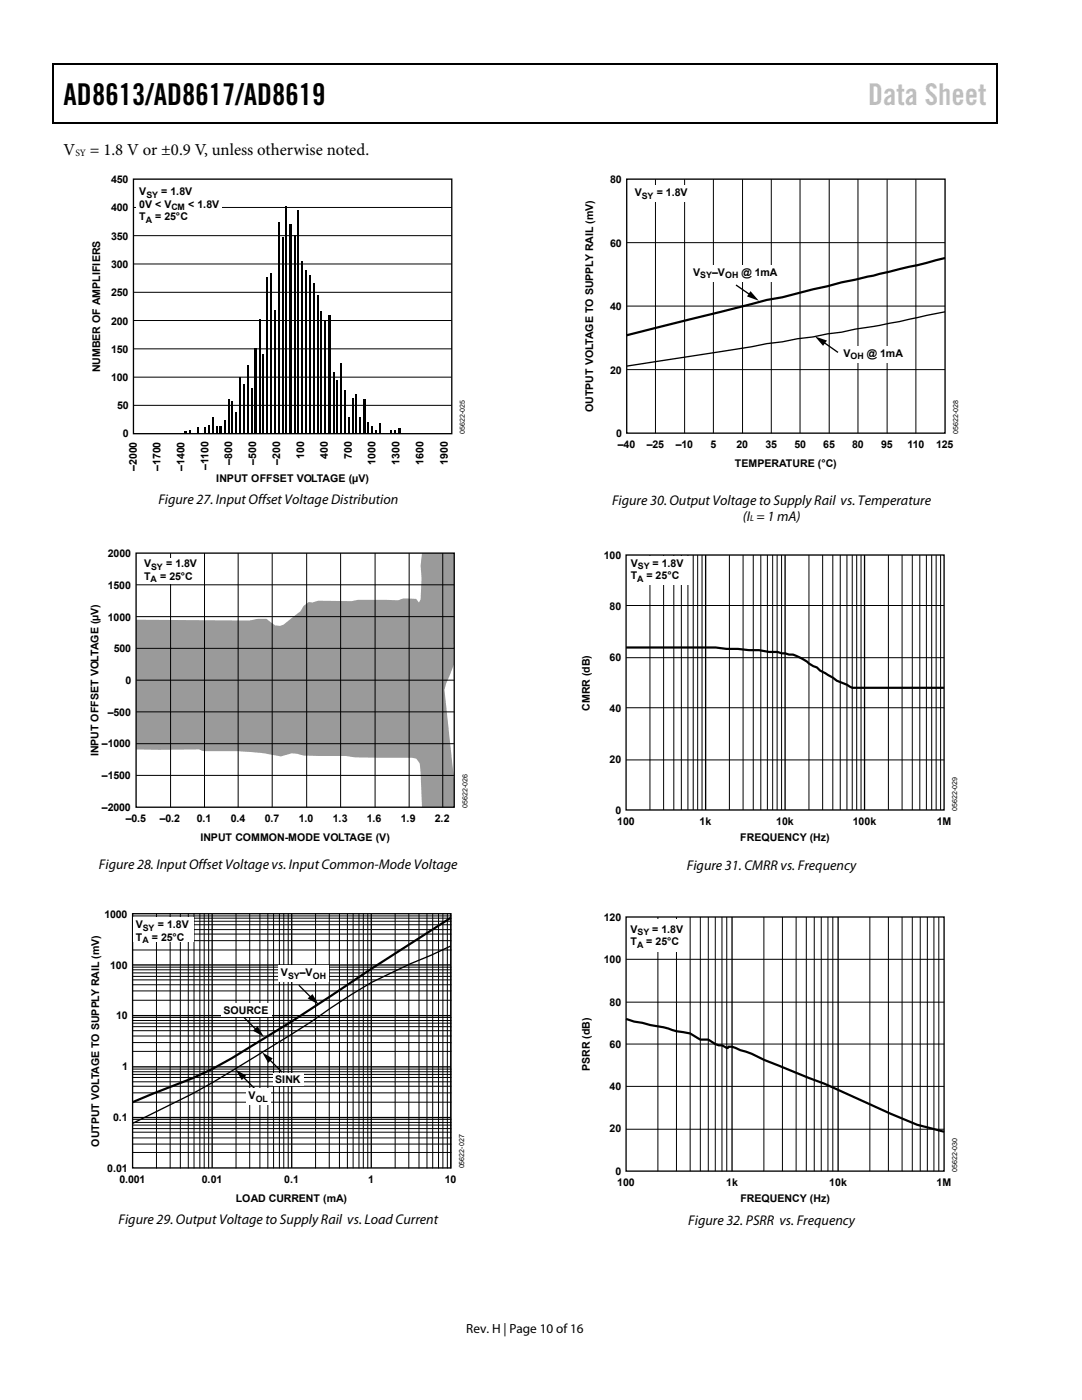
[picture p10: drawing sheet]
<svg xmlns="http://www.w3.org/2000/svg" width="216mm" height="279mm" viewBox="0 0 216 279" stroke-linecap="round" stroke-linejoin="round" font-family="sans-serif">
<g fill="#000">
<path d="M10.5 12.7h.3v1h-.3zM198.8 12.7h.2v1h-.2zM198.8 12.7h.2v.3h-.2zM198.8 24.4h.2v.3h-.2zM36.9 86.1h.4v.5h-.4zM37.7 85.9h.3v.7h-.3zM39.2 85.2h.4v1.4h-.4zM40 86.4h.3v.2h-.3zM40.7 85.2h.4v1.4h-.4zM41.6 84.8h.3v1.8h-.3zM43 85h.4v1.6h-.4zM43.8 85h.5v1.6h-.5z"/>
<path d="M74.1 85h.3v1.6h-.3zM74.9 85.9h.3v.7h-.3zM76.4 86.4h.3v.2h-.3zM77.2 86.4h.2v.2h-.2zM77.9 85.9h.3v.7h-.3zM78.7 85.9h.3v.7h-.3zM79.5 85.4h.4v1.2h-.4z"/>
</g>
<path d="M10.5 12.8h188.3M10.7 13.7v11M198.9 13.7v11M10.5 24.5h188.3M56.4 47.3v39.3M63.4 58.9v27.7M66.5 74.2v12.4M44.9 83.9v2.7" fill="none" stroke="#000" stroke-width=".25"/>
<path d="M26.6 35.8h63.5v50.8h-63.5z" fill="none" stroke="#000" stroke-width=".26"/>
<path d="M26.6 41.4h63.5M26.6 47h63.5M26.6 52.7h63.5M26.6 58.3h63.5M26.6 64h63.5M26.6 69.6h63.5M26.6 75.3h63.5M26.6 80.9h63.5" fill="none" stroke="#000" stroke-width=".2"/>
<path d="M54.1 54.4v32.2M61.1 53.8v32.8M49.4 72.9v13.7M70.3 79.4v7.2M42.5 83.2v3.4M47.1 82.3v4.3M73.5 84.3v2.3" fill="none" stroke="#000" stroke-width=".28"/>
<g fill="none" stroke="#000" stroke-width=".36">
<path d="M55.7 44.4v42.2M57.2 41.2v45.4M58.8 46.9v39.7M59.5 41.9v44.7M60.3 52.1v34.5M62.6 56.5v30.1M45.6 79.6v7M47.9 75.4v11.2M48.7 76.7v9.9M51.9 63.7v22.9M52.6 70.7v15.9M64.1 62.1v24.5"/>
<path d="M67.3 75.8v10.8M68.8 77.8v8.8M71.1 78.7v7.9M46.4 80v6.6M71.9 83.2v3.4M75.8 84.5v2.1"/>
</g>
<path d="M53.4 55.4v31.2M61.8 55v31.6M50.2 77.6v9M54.9 61.8v24.8M64.9 63.9v22.7M68.1 72.4v14.2M69.6 83.2v3.4" fill="none" stroke="#000" stroke-width=".34"/>
<path d="M58 44.8v41.8M51 69.5v17.1M65.8 62.8v23.8M72.7 79.6v7" fill="none" stroke="#000" stroke-width=".44"/>
<path d="M27.3 36.8h17v8.2h-17z" fill="#fff"/>
<path d="M27.2 123.7l22.5 .1a8.7 8.7 0 0 1 3.5-.3l.8 .6a2 2 0 0 0 3 .2l2.9-2.3a3.2 3.2 0 0 1 1.7-1.9l.8 .1a4.5 4.5 0 0 1 2.7-.3h5.2a8.7 8.7 0 0 1 3.5-.2l5.6 .1a2.98 2.98 0 0 1 2.1-.4l1.6 .1 .5 .7 .3-.6v-.3a26.8 26.8 0 0 0 0-6.4l.3-2.5h6.4v22.3l-1.6 3.8a4.3 4.3 0 0 0-.1 3l1.7 16.5v5.1h-6.4l-.3-6.9-.2-1.9a1.65 1.65 0 0 0-1.9-1.1h-6.9a21.6 21.6 0 0 1-5.9-.3h-5.7a10.8 10.8 0 0 1-4-.5 3.2 3.2 0 0 0-2.2 .3l-1 .3-3.6-.7-2.3-.2-2.6-.2h-5.7a3.4 3.4 0 0 1-2.2-.3h-12.5z" fill="#9a9a9a"/>
<g fill="none" stroke="#000" stroke-width=".2">
<path d="M27.2 116.7h63.4M34 110.4v50.7M40.8 110.4v50.7M47.5 110.4v50.7M54.3 110.4v50.7M61.2 110.4v50.7M68 110.4v50.7M74.8 110.4v50.7M81.6 110.4v50.7M88.3 110.4v50.7M27.2 123.1h63.4M27.2 129.4h63.4"/>
<path d="M27.2 135.7h63.4M27.2 142.1h63.4M27.2 148.4h63.4M27.2 154.7h63.4"/>
</g>
<path d="M27.2 110.4h63.4v50.7h-63.4z" fill="none" stroke="#000" stroke-width=".26"/>
<path d="M28 111.4h12.1v5.1h-12.1z" fill="#fff"/>
<g fill="none" stroke="#000" stroke-width=".26">
<path d="M26.5 182.4h63.5v50.7h-63.5zM26.5 192.6h63.5M42.3 182.4v50.7M58.2 182.4v50.7M59.6 196.6l2.6 2.6M74.1 182.4v50.7M90 188.8l-4 1.8-4.1 1.7-7.8 3.8-8 5a288.8 288.8 0 0 1-19.8 12.6l-7.9 4.6-11.9 5.9M26.5 212.9h63.5M26.5 202.7h63.5M48.3 214.8l2.6 2.5M48.7 203.1l2.5 2.5M53.7 211.4l2.6 2.6"/>
<path d="M26.5 223h63.5"/>
</g>
<g fill="none" stroke="#000" stroke-width=".2">
<path d="M26.5 199.6h63.5M26.5 197.8h63.5M26.5 196.5h63.5M26.5 195.6h63.5M26.5 194.9h63.5M26.5 194.2h63.5M26.5 193.5h63.5M26.5 193h63.5M26.5 189.6h63.5M26.5 187.7h63.5M26.5 186.4h63.5M26.5 185.5h63.5"/>
<path d="M26.5 184.6h63.5M26.5 183.9h63.5M26.5 183.2h63.5M26.5 182.8h63.5M31.2 182.4v50.7M34 182.4v50.7M36 182.4v50.7M37.6 182.4v50.7M38.7 182.4v50.7M39.9 182.4v50.7M40.7 182.4v50.7M41.6 182.4v50.7"/>
<path d="M47.1 182.4v50.7M49.8 182.4v50.7M51.9 182.4v50.7M53.4 182.4v50.7M54.6 182.4v50.7M55.8 182.4v50.7M56.6 182.4v50.7M57.5 182.4v50.7M63 182.4v50.7M65.7 182.4v50.7M67.7 182.4v50.7M69.3 182.4v50.7"/>
<path d="M70.5 182.4v50.7M71.6 182.4v50.7M72.5 182.4v50.7M73.4 182.4v50.7M78.8 182.4v50.7M81.6 182.4v50.7M83.6 182.4v50.7M85.2 182.4v50.7M86.3 182.4v50.7M87.5 182.4v50.7M88.4 182.4v50.7M89.3 182.4v50.7"/>
<path d="M90 182.4v50.7M26.5 220h63.5M26.5 218.1h63.5M26.5 216.8h63.5M26.5 215.9h63.5M26.5 215h63.5M26.5 214.4h63.5M26.5 213.9h63.5M26.5 213.4h63.5M26.5 209.8h63.5M26.5 208.1h63.5M26.5 206.8h63.5"/>
<path d="M26.5 205.7h63.5M26.5 204.9h63.5M26.5 204.2h63.5M26.5 203.7h63.5M26.5 203.1h63.5M26.5 230h63.5M26.5 228.3h63.5M26.5 227.1h63.5M26.5 226h63.5M26.5 225.2h63.5M26.5 224.5h63.5M26.5 224h63.5"/>
<path d="M26.5 223.4h63.5"/>
</g>
<path d="M90 183.2l-15.9 10.2a418.4 418.4 0 0 1-31.8 20l-3.9 1.8-11.9 4.8" fill="none" stroke="#000" stroke-width=".44"/>
<path d="M61.4 199.3l1-.9 1.2 2.1zM47 213.4l2.1 1.3-.9 .9zM50.5 205.7l.9-.9 1.3 2.1zM52.3 210l2.1 1.2-.9 .9z" fill="#000"/>
<g fill="#fff">
<path d="M55.6 192.7h10v3.2h-10z"/>
<path d="M44.1 200.2h10.1v2.8h-10.1z"/>
<path d="M26.5 183.2h12.1v4.8h-12.1z"/>
<path d="M54.4 214.1h6.1v2.6h-6.1z"/>
<path d="M49.1 217.2h4.9v3.3h-4.9z"/>
</g>
<path d="M125.1 35.8h63.5v50.6h-63.5zM146.9 56.9l2.9 2M164.2 68.2l3 2.1M188.6 62.2l-9.1 2-8.8 1.5-2.8 .6-2.8 .3-2.9 .6-3.1 .4-3 .6-3.1 .4-3 .6-24.9 3.9" fill="none" stroke="#000" stroke-width=".26"/>
<path d="M188.6 51.5l-14.3 3.5-6.4 1.3-11.8 3-3.1 .6-27.9 7" fill="none" stroke="#000" stroke-width=".44"/>
<g fill="none" stroke="#000" stroke-width=".2">
<path d="M130.8 35.8v50.6M136.6 35.8v50.6M142.3 35.8v50.6M148.2 35.8v50.6M153.9 35.8v50.6M159.6 35.8v50.6M165.5 35.8v50.6M171.2 35.8v50.6M177 35.8v50.6M182.8 35.8v50.6M125.1 48.4h63.5M125.1 61.1h63.5"/>
<path d="M125.1 73.8h63.5"/>
</g>
<path d="M149.8 58.1l1.6 1.9-2.3-.8zM162.6 67.2l2.4 .8-.8 1z" fill="#000"/>
<g fill="#fff">
<path d="M126.1 37.1h11.7v3.2h-11.7z"/>
<path d="M137.9 52.9h17.8v3.3h-17.8z"/>
<path d="M167.7 69h13v3.4h-13z"/>
</g>
<path d="M124.9 110.8h63.5v50.8h-63.5zM140.8 110.8v50.8M156.7 110.8v50.8M172.5 110.8v50.8" fill="none" stroke="#000" stroke-width=".26"/>
<g fill="none" stroke="#000" stroke-width=".2">
<path d="M129.7 110.8v50.8M132.4 110.8v50.8M134.5 110.8v50.8M136 110.8v50.8M137.3 110.8v50.8M138.3 110.8v50.8M139.2 110.8v50.8M140.1 110.8v50.8M145.5 110.8v50.8M148.3 110.8v50.8M150.3 110.8v50.8M151.8 110.8v50.8"/>
<path d="M153.1 110.8v50.8M154.2 110.8v50.8M155.1 110.8v50.8M156 110.8v50.8M161.4 110.8v50.8M164.1 110.8v50.8M166.2 110.8v50.8M167.7 110.8v50.8M169 110.8v50.8M170.1 110.8v50.8M170.9 110.8v50.8M171.8 110.8v50.8"/>
<path d="M177.3 110.8v50.8M180 110.8v50.8M182 110.8v50.8M183.5 110.8v50.8M184.8 110.8v50.8M185.9 110.8v50.8M186.8 110.8v50.8M187.7 110.8v50.8M124.9 131.3h63.5M124.9 120.8h63.5M124.9 151.7h63.5M124.9 141.2h63.5"/>
</g>
<path d="M124.9 129.2h17.9l2.1 .3 6.5 .3 2.1 .3h1.7l2.2 .5a5.8 5.8 0 0 1 3.2 1.2l.8 .6 1.6 .8 .6 .6 2.6 1.4 .8 .6 2 .9 1.1 .6h18.3" fill="none" stroke="#000" stroke-width=".44"/>
<path d="M125.5 111h12.5v5.6h-12.5z" fill="#fff"/>
<path d="M124.9 183h63.5v50.7h-63.5zM146.1 183v50.7M167.2 183v50.7" fill="none" stroke="#000" stroke-width=".26"/>
<g fill="none" stroke="#000" stroke-width=".2">
<path d="M124.9 191.5h63.5M131.3 183v50.7M135 183v50.7M137.7 183v50.7M139.7 183v50.7M141.3 183v50.7M142.7 183v50.7M144.1 183v50.7M145 183v50.7M152.4 183v50.7M156.1 183v50.7M158.9 183v50.7"/>
<path d="M160.9 183v50.7M162.5 183v50.7M163.9 183v50.7M165.2 183v50.7M166.2 183v50.7M173.6 183v50.7M177.3 183v50.7M180 183v50.7M182 183v50.7M183.6 183v50.7M185 183v50.7M186.4 183v50.7"/>
<path d="M187.3 183v50.7M124.9 216.8h63.5M124.9 208.4h63.5M124.9 200h63.5M124.9 225.4h63.5"/>
</g>
<path d="M124.9 203.3l1.6 .6 1.7 .2 1.6 .5a20.6 20.6 0 0 1 5.2 1.2l2.7 .4 2 1.3h1.6l1.4 .9 .7 .2h.7l.9 .5h.2l.2-.2h.7l3.9 1.4 2.5 1.2 5.9 2.4a142 142 0 0 1 14.1 6l10.5 4.6 5.4 1.4" fill="none" stroke="#000" stroke-width=".44"/>
<path d="M125.2 183.5h11.6v6.5h-11.6z" fill="#fff"/>
<text font-size="6" x="12.7" y="21">AD8613/AD8617/AD8619</text>
<text font-size="6" fill="#c0c0c0" x="173.2" y="21">Data Sheet</text>
<g font-size="3.3">
<text x="12.7" y="30.9">V</text>
<text x="17.9" y="30.9">= 1.8 V or ±0.9 V, unless otherwise noted.</text>
</g>
<g font-size="2.8">
<text x="31.6" y="100.6">Figure 27. Input Offset Voltage Distribution</text>
<text x="122.1" y="100.7">Figure 30. Output Voltage to Supply Rail vs. Temperature</text>
<text x="148.2" y="103.9">(I = 1 mA)</text>
<text x="19.7" y="173.5">Figure 28. Input Offset Voltage vs. Input Common-Mode Voltage</text>
<text x="137.1" y="173.6">Figure 31. CMRR vs. Frequency</text>
<text x="23.6" y="244.3">Figure 29. Output Voltage to Supply Rail vs. Load Current</text>
<text x="137.3" y="244.4">Figure 32. PSRR vs. Frequency</text>
</g>
<text font-size="2.6" x="93" y="266">Rev. H | Page 10 of 16</text>
<g font-size="2.1">
<text x="22.2" y="36.6">450</text>
<text x="27.8" y="41.4">0V &lt; V</text>
<text x="27.8" y="38.9">V</text>
<text x="32.2" y="38.9">= 1.8V</text>
<text x="37.6" y="41.4">&lt; 1.8V</text>
<text x="121.8" y="36.6">80</text>
<text x="126.7" y="39.2">V</text>
<text x="131" y="39.2">= 1.8V</text>
<text x="22.2" y="42.2">400</text>
<text x="22.2" y="47.8">350</text>
<text x="27.8" y="43.9">T</text>
<text x="31" y="43.9">= 25°C</text>
<text x="22.2" y="53.5">300</text>
<text x="121.8" y="49.2">60</text>
<text x="22.2" y="59.1">250</text>
<text x="138.3" y="55">V</text>
<text x="142.1" y="55">–V</text>
<text x="148" y="55">@ 1mA</text>
<text x="22.2" y="64.8">200</text>
<text x="121.8" y="61.9">40</text>
<text x="22.2" y="70.4">150</text>
<text x="168.3" y="71.2">V</text>
<text x="173" y="71.2">@ 1mA</text>
<text x="20" y="74.3" transform="rotate(-90 20 74.3)">NUMBER OF AMPLIFIERS</text>
<text x="22.2" y="76.1">100</text>
<text x="121.8" y="74.6">20</text>
<text x="23.3" y="81.7">50</text>
<text x="118.4" y="82.3" transform="rotate(-90 118.4 82.3)">OUTPUT VOLTAGE TO SUPPLY RAIL (mV)</text>
<text x="24.5" y="87.3">0</text>
<text x="123" y="87.2">0</text>
<text x="123.3" y="89.4">–40</text>
<text x="129.1" y="89.4">–25</text>
<text x="134.8" y="89.4">–10</text>
<text x="141.8" y="89.4">5</text>
<text x="147" y="89.4">20</text>
<text x="152.7" y="89.4">35</text>
<text x="158.5" y="89.4">50</text>
<text x="164.3" y="89.4">65</text>
<text x="170" y="89.4">80</text>
<text x="175.8" y="89.4">95</text>
<text x="181.1" y="89.4">110</text>
<text x="186.8" y="89.4">125</text>
<text x="27.3" y="93.9" transform="rotate(-90 27.3 93.9)">–2000</text>
<text x="32" y="93.9" transform="rotate(-90 32 93.9)">–1700</text>
<text x="36.8" y="93.9" transform="rotate(-90 36.8 93.9)">–1400</text>
<text x="41.6" y="93.8" transform="rotate(-90 41.6 93.8)">–1100</text>
<text x="46.4" y="92.8" transform="rotate(-90 46.4 92.8)">–800</text>
<text x="51.1" y="92.8" transform="rotate(-90 51.1 92.8)">–500</text>
<text x="55.9" y="92.8" transform="rotate(-90 55.9 92.8)">–200</text>
<text x="60.7" y="91.6" transform="rotate(-90 60.7 91.6)">100</text>
<text x="65.4" y="91.6" transform="rotate(-90 65.4 91.6)">400</text>
<text x="70.2" y="91.6" transform="rotate(-90 70.2 91.6)">700</text>
<text x="75" y="92.8" transform="rotate(-90 75 92.8)">1000</text>
<text x="79.7" y="92.8" transform="rotate(-90 79.7 92.8)">1300</text>
<text x="84.5" y="92.8" transform="rotate(-90 84.5 92.8)">1600</text>
<text x="89.4" y="92.8" transform="rotate(-90 89.4 92.8)">1900</text>
<text x="146.6" y="93.2">TEMPERATURE (°C)</text>
<text x="43.2" y="96.3">INPUT OFFSET VOLTAGE (µV)</text>
<text x="21.5" y="111.2">2000</text>
<text x="28.8" y="113.2">V</text>
<text x="33.1" y="113.2">= 1.8V</text>
<text x="120.5" y="111.6">100</text>
<text x="125.9" y="113.1">V</text>
<text x="130.2" y="113.1">= 1.8V</text>
<text x="21.5" y="117.5">1500</text>
<text x="28.8" y="115.7">T</text>
<text x="31.9" y="115.7">= 25°C</text>
<text x="125.9" y="115.6">T</text>
<text x="129" y="115.6">= 25°C</text>
<text x="21.5" y="123.8">1000</text>
<text x="121.6" y="121.7">80</text>
<text x="22.7" y="130.2">500</text>
<text x="121.6" y="131.9">60</text>
<text x="25" y="136.5">0</text>
<text x="21.5" y="142.8">–500</text>
<text x="117.7" y="141.9" transform="rotate(-90 117.7 141.9)">CMRR (dB)</text>
<text x="121.6" y="142.1">40</text>
<text x="20.3" y="149.2">–1000</text>
<text x="19.7" y="151" transform="rotate(-90 19.7 151)">INPUT OFFSET VOLTAGE (µV)</text>
<text x="20.3" y="155.5">–1500</text>
<text x="121.6" y="152.2">20</text>
<text x="20.3" y="161.8">–2000</text>
<text x="25.1" y="164">–0.5</text>
<text x="31.9" y="164">–0.2</text>
<text x="39.2" y="164">0.1</text>
<text x="40" y="167.9">INPUT COMMON-MODE VOLTAGE (V)</text>
<text x="46" y="164">0.4</text>
<text x="52.8" y="164">0.7</text>
<text x="59.6" y="164">1.0</text>
<text x="66.4" y="164">1.3</text>
<text x="73.2" y="164">1.6</text>
<text x="80" y="164">1.9</text>
<text x="86.8" y="164">2.2</text>
<text x="122.8" y="162.4">0</text>
<text x="123.1" y="164.6">100</text>
<text x="139.6" y="164.6">1k</text>
<text x="147.7" y="167.9">FREQUENCY (Hz)</text>
<text x="154.9" y="164.6">10k</text>
<text x="170.2" y="164.6">100k</text>
<text x="186.9" y="164.6">1M</text>
<text x="20.8" y="183.2">1000</text>
<text x="27.1" y="185.3">V</text>
<text x="31.5" y="185.3">= 1.8V</text>
<text x="120.5" y="183.8">120</text>
<text x="27.1" y="187.7">T</text>
<text x="30.3" y="187.7">= 25°C</text>
<text x="125.8" y="186.1">V</text>
<text x="125.8" y="188.6">T</text>
<text x="129" y="188.6">= 25°C</text>
<text x="130.1" y="186.1">= 1.8V</text>
<text x="22" y="193.3">100</text>
<text x="56" y="194.8">V</text>
<text x="59.8" y="194.8">–V</text>
<text x="120.5" y="192.3">100</text>
<text x="23.2" y="203.4">10</text>
<text x="44.6" y="202.4">SOURCE</text>
<text x="121.6" y="200.7">80</text>
<text x="121.6" y="209.1">60</text>
<text x="24.4" y="213.5">1</text>
<text x="117.7" y="213.7" transform="rotate(-90 117.7 213.7)">PSRR (dB)</text>
<text x="49.6" y="219.4">V</text>
<text x="54.9" y="216.1">SINK</text>
<text x="121.6" y="217.6">40</text>
<text x="22.6" y="223.7">0.1</text>
<text x="121.6" y="226">20</text>
<text x="19.8" y="228.9" transform="rotate(-90 19.8 228.9)">OUTPUT VOLTAGE TO SUPPLY RAIL (mV)</text>
<text x="21.4" y="233.8">0.01</text>
<text x="23.8" y="236">0.001</text>
<text x="40.3" y="236">0.01</text>
<text x="47" y="239.8">LOAD CURRENT (mA)</text>
<text x="56.7" y="236">0.1</text>
<text x="73.5" y="236">1</text>
<text x="88.8" y="236">10</text>
<text x="122.8" y="234.4">0</text>
<text x="123.1" y="236.6">100</text>
<text x="144.9" y="236.6">1k</text>
<text x="147.7" y="239.9">FREQUENCY (Hz)</text>
<text x="165.5" y="236.7">10k</text>
<text x="186.9" y="236.6">1M</text>
</g>
<text font-size="1.9" x="15" y="31.1">SY</text>
<g font-size="1.8">
<text x="29.2" y="39.5">SY</text>
<text x="34.2" y="42">CM</text>
<text x="128.1" y="39.7">SY</text>
<text x="29.1" y="44.4">A</text>
<text x="139.7" y="55.5">SY</text>
<text x="144.7" y="55.5">OH</text>
<text x="169.7" y="71.7">OH</text>
<text x="149.7" y="104.1">L</text>
<text x="30.2" y="113.8">SY</text>
<text x="127.3" y="113.6">SY</text>
<text x="30.1" y="116.2">A</text>
<text x="127.1" y="116.1">A</text>
<text x="28.5" y="185.8">SY</text>
<text x="28.4" y="188.3">A</text>
<text x="127.1" y="189.1">A</text>
<text x="127.2" y="186.6">SY</text>
<text x="57.5" y="195.3">SY</text>
<text x="62.4" y="195.3">OH</text>
<text x="51" y="219.9">OL</text>
</g>
<g font-size="1.4">
<text x="92.8" y="86.7" transform="rotate(-90 92.8 86.7)">05622-025</text>
<text x="191.2" y="86.6" transform="rotate(-90 191.2 86.6)">05622-028</text>
<text x="93.3" y="161.2" transform="rotate(-90 93.3 161.2)">05622-026</text>
<text x="191" y="161.8" transform="rotate(-90 191 161.8)">05622-029</text>
<text x="92.6" y="233.2" transform="rotate(-90 92.6 233.2)">05622-027</text>
<text x="191" y="233.8" transform="rotate(-90 191 233.8)">05622-030</text>
</g>
</svg>
